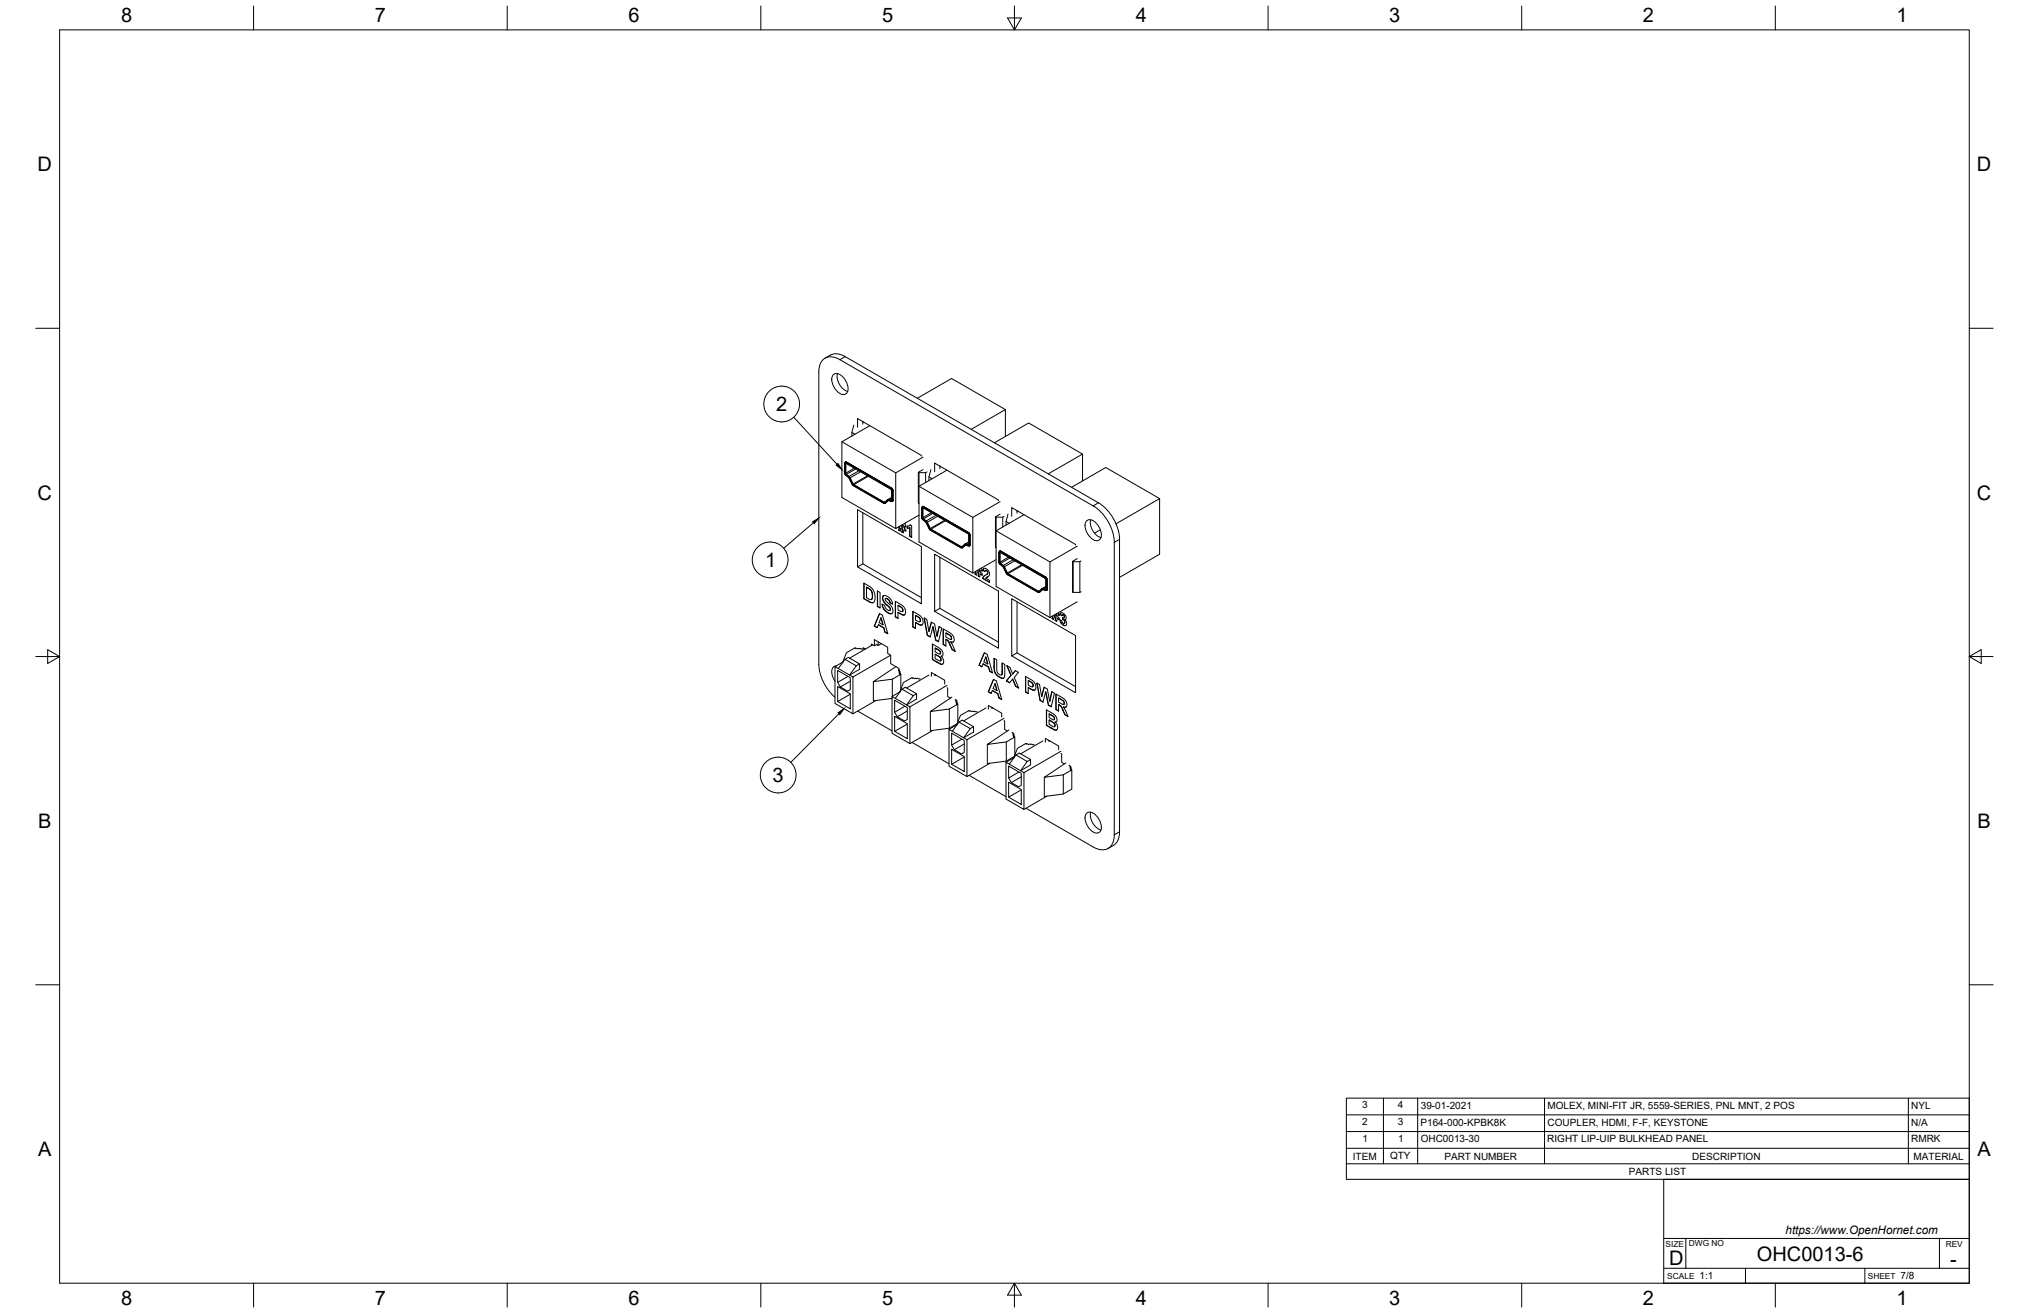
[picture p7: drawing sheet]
<svg xmlns="http://www.w3.org/2000/svg" width="864mm" height="559mm" viewBox="0 0 864 559" stroke-linecap="round" stroke-linejoin="round" font-family="sans-serif">
<!-- layer: Visible -->
<g fill="none" stroke="#000" stroke-width=".43">
<path d="M351.1 152.4a6.6 6.6 0 0 1 6-1.7l2.7 1.1 107.7 62.2a19.8 19.8 0 0 1 9 15.5v124.5a6.3 6.3 0 0 1-2.6 5.8M354.6 159.5a3.2 3.2 0 0 1 4.7 1.5 5.9 5.9 0 0 1 1.1 6.4 3.2 3.2 0 0 1-4.7-1.5 5.9 5.9 0 0 1-1.1-6.4zM356.4 159a7 7 0 0 0 4.4 7.6M357.5 153.1l107.8 62.2a19.8 19.8 0 0 1 9 15.5v124.5a5.5 5.5 0 0 1-4.8 6.4l-2-.3-2.2-.9-28.6-16.5M357.5 153.1a5.5 5.5 0 0 0-7.9 .9l-.8 1.9-.3 2.4v124.4a20.1 20.1 0 0 0 6.9 14.1M367.2 179.5v1M367.5 179.6l-.3 .1M390.4 169.5l14.6-8.4 22.9 13.2M358.3 188v23.7l23 13.2M359.6 196.8l.7-.1 19.2 11 .6 1.1-.1 4.5-.5 .2-1.4-.5-1.3 1.1-.6 .1-13.1-7.5-1.7-3.3-1.8-1.5zM360 197.2v4.2M360 197.1v.1"/>
<path d="M360 197.1l19.2 11.1 .3 .6v4.3l-1.8-.4-1.6 1.3-13-7.6-1.7-3.1-1.7-1.6v-4.4M360 197.1l-.3 .2M362.6 184l1.3 .8M363.4 180.9l-.8 3.1v1.6M365 181.8v-3.7l27.2 15.7v.3M370.2 181.2l-11.9 6.8 23 13.3M392.9 194.6l-11.6 6.7v23.6l9.9-5.7M392.9 199.9l-2 1.1v13.1l.3 .1M396.2 199.9l-.8 3.1v1.5M400 198.4v1.1M400.3 198.5l-.3 .1M413.3 182.7l14.6-8.4v11.4"/>
<path d="M423.2 188.4l14.6-8.4 23 13.3M360 201.4l1.8 2M361.8 203.4l1.3 2.6M363.1 206l13.4 7.8M367.2 218.2v21.8l25 14.3M376.8 214.1v.1M378 212.6l-.3 .1M378 212.6l1.5 .4M379.5 211.7l-1.5 .9M391.2 201.2v29.5l22.9 13.2M392.8 216.1v4.2M392.8 216.1h.1"/>
<path d="M394 201.2v4.1M394.5 200.9l-.5 .3-3.1-.2M395.4 203l1.3 .8M397.8 200.8v-3.7l27.2 15.7v.3M403 200.1l-11.8 6.9 22.9 13.2M425.7 213.5l-11.6 6.7v23.7l9.9-5.7M425.7 218.8l-2 1.2v13l.3 .2M427.4 219.8l-.6 .3-3.1-.1M429 218.8l-.8 3.1v1.6M430.6 219.7v-3.7l27.2 15.7v.3M432.9 217.3v1.1M433.1 217.5l-.2 .1"/>
<path d="M435.9 219.1l-11.9 6.8 22.9 13.2M446.2 201.7l14.6-8.4v11.4M456.1 207.4l14.5-8.4 23 13.2M367.2 240l-2.2 1.3v-24.4l27.2 15.7v24.3l-27.2-15.6M382.4 224.3l.5 .1M382.5 224.2l.4 .2-.3 1.2M382.6 225.6l.6 .4 .2-1.2 .8 .3-.3 1.2 .6 .4M382.6 225.6l.6 .3M382.8 224.5l-.3 1.1M383.4 224.8l.8 .3M383.7 223.5l-.2 .7 .7 .3M383.9 223.4l.5 .2"/>
<path d="M384 223.3l.5 .3-.3 .9 .3-.9M384.1 225.2l-.2 1.1M385.3 222.6l-.1 .8 .4 .2v.7l-.6-.3M385.6 226l-.8-.5-.3 1.3-.7-.4M385.6 224.2l-.6-.2-.1 .9 .7 .4v.8l-.9-.5M386.2 223.9v.8l1.1-.1v3.6l.7 .4M386.2 224.7l-.1-.8 .8-.1 .4-.4 .7 .3v5l-.8-.4M387.2 224.7l.1 3.5M387.3 224.6l-1.2 .2M387.4 223.4l-.4 .4M392.8 220.3l1.7 1.8 1.7 3.1M395.6 225.1l-1.4-2.9-1.7-1.5 .2-4.7 19.5 11.3 .1 4.8-1.4-.4"/>
<path d="M395.7 225.1l13.2 7.8 2-1.2M396.2 225.2l13.1 7.6M400 237.2v21.7l25 14.4M410.8 231.5l-.3 .2M410.8 231.5l1.5 .4M410.9 231.9h.1M411 231.9l1.7 .4M412.3 226.7l-19.2-11.1-.7 .2v4.9l1.7 1.6 1.8 3.3 13.2 7.6 .5-.1 1.3-1.2M412.3 226.7l.6 1-.2 4.6M412.3 230.7l-1.5 .8M424 220.1v29.5l22.9 13.2M425.6 239.9l1.5 1.3 1.4 2.9"/>
<path d="M425.6 235.1v4.2M425.6 239.2l1.8 1.8 1.6 3.2 13.1 7.5M425.6 235v.1M425.6 235l19.4 11.2 .1 4.8-1.7-.4-1.4 1.2M425.6 235l-.3 .2v4.2l.3 .5M426.8 220.1v4.2M428.2 221.9l1.4 .8M456.8 239.1v13M458.5 232.5l-11.6 6.6v23.7l11.6-6.7M458.5 237.7l-2 1.2v13.1l3.1 .1 .6-.3M459.6 239.1v13M460.2 238.7l-.6 .4-3.1-.2"/>
<path d="M462.4 221.7a3.2 3.2 0 0 1 4.7 1.5 5.9 5.9 0 0 1 1.1 6.4 3.2 3.2 0 0 1-4.7-1.5 5.9 5.9 0 0 1-1.1-6.4zM464.2 221.2a7 7 0 0 0 4.4 7.6M468.3 225.5l-2.5 1.4M475 222.9l18.6-10.7v23.7l-17.1 9.8M367.7 254.8v-6.6l3.2 1.9 1.2 1.8 .3 1.7v1.7l-.7 1.2h-.8M367.8 248.2v6.5l2.8 1.6 1.2 .1M367.8 254.7l2.2 1.3M368.8 250l1.6 .8M369.8 256.1l1.2 .4M370.3 250.9l.6 .5M370.8 251.5l.5 .8M371.2 254.7l-.3 .5 .5-1.1-.3-2.5-.7-.8-1.5-.9-.1 4.4 2.1 .9"/>
<path d="M371.2 252.3l.2 1.2M371.3 253.6v1.1M373.5 251.5v6.6l1.1 .6M373.5 258.1l-.1-6.6 1.2 .7v6.6l-1.2-.7M375.5 257.2l.6 2 1.8 1.5M375.6 254.5l.6 1.6M375.9 253.7l-.2 .7M376 253.6h1.1l1.8 1.1 .7 1.2 .3 1.2-1.1-.6M376.1 259.2l-.7-2.1 1.1 .5 .4 1.1 .6 .8 .9 .4 .5-.5M376.1 253.5l-.4 .9 .3 1.1 2.9 3.3 .1 .7-.3 .3M376.1 256.1l2.4 2.2M376.2 259.1l1.7 1.6 1.7 .4"/>
<path d="M376.9 254.7l.9 .2M376.9 254.7l1.2 .4 .8 1.4 1 .5M376.9 254.7l-.1 .1M377 254.7l-.3 .2 .2 .6 2.3 2.3 .7 1.2 .1 1.6-.4 .5-.6 .1M377.7 255l.8 .5M378.4 258.4l.5 .4M378.4 255.6l.5 .9M378.8 258.9l.2 .4M381.1 255.9v6.6l1.1 .6M382.2 257.7l1.8 1.1 .3 1.1a.81 .81 0 0 1-.7 .5 .81 .81 0 0 1-.8-.5l-.6-.3zM382.2 257.7l1.5 .8M383.6 258.5l.6 .5"/>
<path d="M384.1 259.1l.3 .6M384.3 259.8l-.1 .4M400 258.9l-2.2 1.3v-24.3l27.2 15.6v24.4l-27.2-15.7M415.1 244.3l.6 .5 .3-1.3 .7 .4-.3 1.2 .6 .3M415.1 244.3l.6 .4M415.2 243.2l-.2 1.2M415.3 243.1l-.2 1.2M415.9 243.6l.8 .3M416.1 242.7l.6 .6M416.5 244l-.1 1.1M416.8 242.3l.1 .1M416.9 242.3l-.2 1 .3-1"/>
<path d="M417.7 241.8l.4 1.3-.6-.3M418.1 244.7l-.8-.4-.3 1.2-.7-.3M418.1 243l-.6-.2-.2 .9 .8 .4v.7l-.9-.5M418.4 242.7l.8 .6 .1-.4 .4-.2 .7 .7a.85 .85 0 0 1-.6 1.2M418.5 242.7v-.6l.7-.2 1 .5 .7 .8 .2 1.6-1.6 1.2 1.7 1v.9l-2.9-1.7M418.5 245.4l-.1 .7M418.8 241.9l-.3 .8 .7 .5M419.2 244.9l-.8 1.2 2.8 1.7M419.4 242.8h.5M419.8 242.9l.5 .3M420.2 244.3l-1.5 1M420.2 243.3l.3 .5"/>
<path d="M420.3 243.8v.5M420.5 245.4l-.7 .4M428.5 244l13.5 7.8M432.9 256.1v21.8l24.9 14.3M442.5 252h-.1M443.6 250.5l1.5 .4M445.1 249.6l-1.8 1M445.7 246.7v4.1M445.7 246.7l-.6-1.1-19.2-11.1-.7 .2v4.9l1.8 1.7 1.5 3.1 13.2 7.7 .7-.1M445.7 250.8l-.4 .6-1.6-.5-1.2 1.1M367.4 276.2v-.5l.9 .5M367.8 275.9l-.8 .5-.7-.5-2.3 .1-.1-.3-3.6 2.1-1.6 4"/>
<path d="M370.9 274.8v-.7l1.3 .7M371.5 274.4l-9.9 5.7M372.1 266.4l1.2 .7 .6-1.2 2.3 1.3 .5 1.8 1.1 .6M372.2 266.4l2.2-5.3 1.2 .7 2.3 8-1.3-.8M373.4 274.2l-1.2 .6v-2.6l5.6 3.3v2.6l1.3 .7v3.6l3.5 2.1v.9M373.8 273.2v1.5M373.8 265.9l2.4 1.3M374.4 261.1l-2.2 5.3 1.2 .7M374.9 263l1 2.9-.8-3-.9 2.1 1.6 .9M375.1 273.9l-1.3 .8-.7-.4M376.1 267.3l.6 1.7M377.8 260.8l1.3 .4"/>
<path d="M379.1 278.8l-16.1 9.3M382.2 260.7l2.1 1M384.1 260.3h-.1M384.8 261.8l.6-1.1-.5-2.2-1-.9-2.9-1.7 .1 6.6M384.9 261.7h-.7M385 261.6l-.7 .1-2-1.1-.1 2.6-1.2-.7M388.6 260.2v6.6l1.1 .6M389.7 262l1.7 1 .4 1.2a.81 .81 0 0 1-.8 .5 .81 .81 0 0 1-.7-.5l-.6-.3zM389.7 265l2 1M389.7 262l1.5 .8M391.1 262.8l.5 .5M391.5 263.4l.3 .6"/>
<path d="M391.6 264.5l-.1 .1M391.7 264.1v.4M392.2 266.1l.5-.4 .2-.8-.6-2.1-.9-.9-2.9-1.7 .1 6.6M392.3 266h-.7M392.5 265.9l-.8 .1-1.9-1.1-.1 2.6-1.2-.7M393.4 263l1.4 7.3 1.1 .7M394.7 270.4l1.2 .7 1.3-4.4 1.1 5.7 1.2 .6M395.4 268.7l-.9-5.1-1.2-.6 1.5 7.3M396.5 264.8l-1.1 3.9 1-3.9 1.4 .7 1 5.3M397 274.2v6.4M397.1 266.8l1.2 5.6M398 275.9l1.8 .9"/>
<path d="M398 278.5l2.1 1.2M399.7 276.8l.5 .5M399.8 266.7l-1 4.1 .9-4.2 1.1 .7-1.4 5.8-1.2-.7M400 279.7l.5 .5M400.1 277.3l.3 .6M400.3 277.9l-.2 .4 .2-.7-.3-.7-2-1v1.5l2.1 .9M400.6 279.3l.6-.2 .2-.6-.6-1.8-3.9-2.6v6.6M401 279.2l-.4 .1 .8 1.1 .3 1.4-.7 .9M401.4 274.3l1.2 .7 .1-2.9 1.1 .9 1.5 3.4 1.2 .7M401.5 267.7v6.5l1.1 .6M402.6 269.5v1.6l2 1.1 .4-.5-.3-1-2.1-1.2 1.9 .9M402.6 272.2l.9 .5"/>
<path d="M403.4 272.7l.5 .5M403.8 273.2l1.5 3.2M404.3 270.5l.6 .4M404.6 273.2l.8 .2 .6-.4 .1-1.1-.4-1.3-1.1-1.1-3.2-1.8 .1 6.5M404.8 271l.2 .6M404.9 271.6v.4M405.8 273.2h-1.2l2 4.1-1.4-.8M419 277.8l-2.2 5.2 1.2 .7M419.5 279.7l1 2.8-.8-2.9-.9 2.1 1.5 .9M432.9 277.9l-2.3 1.2v-24.3l27.2 15.7v24.3l-27.2-15.7M447.9 263.2l.6 .5 .2-1.2 .8 .3-.3 1.2 .6 .4M447.9 263.2l.6 .4"/>
<path d="M448 262.2l-.2 1.1M448.1 262.1l-.2 1.1M448.7 262.5l.8 .3M448.9 261.7l.6 .5M449.3 262.9l-.1 1.1M449.6 261.3h.1M449.7 261.2l-.2 1 .2-.9M450.5 260.7l.3 1.3-.5-.3M450.8 263.6l-.7-.4-.3 1.3-.7-.4M450.8 261.9l-.5-.2-.2 .9 .7 .4v.8l-.8-.5M451.2 261.5l.8 .6a.56 .56 0 0 1 .6-.5 .56 .56 0 0 1 .5 .7l-.3 .7 .2-.4M451.3 263.9l.3 1.2 1.1 .9"/>
<path d="M451.4 260.9l-.1 .6M451.5 260.9l1 .1 1 1 .3 1.1-.6 .6M451.6 265.1l-.5-1.3 .9 .4 .3 .9 .7 .2M451.6 260.8l-.3 .7 .7 .5M451.7 265.1l1 .9 1 .2M452.2 263.5l.5 .1M452.4 262.9l-.1 .6 .6 .3 .4 .7-.3 .8 .2-.5M452.5 261.7l.5 .3M452.6 263.7l.5 .4M452.6 261.7h-.4M452.8 263l-.5-.2v.7M452.9 262.1l.2 .4"/>
<path d="M453 264.1l.3 .6M453.6 263.5l-.4 .2 .7 1v1.1l-.5 .5-.8-.2M355.4 283.7l7.6 4.4v15.7l-7.6-4.4zM356 283.4a2.6 2.6 0 0 0-1.8 3.9l1.2 2.6M356.5 292.2l5.4 3.1v6.4l-5.4-3.1zM356.5 285.3l5.4 3.1v5.1l-1.1 .7-3.1-1.8-1.2-2zM358.8 281.7l-3.4 2M359.6 280.6l1.5-.8 4.8 2.8M360.9 287.9l-4.4 2.5M361.9 295.5l-5.4 3.1M361.9 289.9l-4.2 2.5M364.4 283.4l1.5-.8v2.2l-4.3 2.5 2.8-3.9-4.8-2.8-2.8 3.9"/>
<path d="M371.7 290.1v8.2l8-1.1M372.8 298.1l-9.8 5.7M379.7 296.4l7.6 4.4v15.7l-7.6-4.4zM379.8 289.1v7.2M380.8 298l5.4 3.1v5.1l-1.2 .7-3.1-1.8-1.1-2zM381.3 283.7l-9.6 6.4 8.1-1M382.6 284.9l-.3 .3 .7 .4v.4M383 285.6l-.4 .2 .4 .3-.4 .2 .6 .4-.3 .2 .5 .1-3.6 2.1M383 286.1v.5M383.1 294.4l-3.4 2M383.2 286.7v.3M383.4 287v6.3"/>
<path d="M383.9 293.3l1.4-.8 4.8 2.8M388.7 296.1l1.4-.8v2.2l-4.2 2.5 2.8-3.9-4.8-2.8-2.8 3.9M391.6 288.9l-.4 .2-.7-.5-.4 .3-.4-.3-.4 .3-.7-.4-.3 .2-.1-.3-3.7 2.1-1.6 4M395.4 287.3l-9.5 5.5M396.4 287.9v-1.7l5.7 3.3v1.6M397 280.6l3.3 2h1M397 280.6l3.3 2M397.6 287.2l.7 .1M398 287.2v.2M400.2 282.6l.9 .1M400.3 280.2l.3 .6M400.5 280.8l-.2 .5 .3-.8-.5-.8-2.1-1.2v1.8l2.3 1"/>
<path d="M403.1 292.7l.3 .1v3.6l1.1 .7M403.1 291.7l-15.8 9.1M405.2 296.7l-9.2 6.1 8.1-1M406.9 297.6l-.4 .3 .7 .4v.4M407.2 298.3l-.4 .2 .5 .3-.5 .2 .7 .4-.4 .2 .6 .1-3.6 2.1M407.3 298.8v.5M407.5 299.4v.2M407.7 299.7v7.6M416.7 283.1l1.2 .7 .6-1.3 2.3 1.3 .5 1.8 1.1 .7M416.8 283l2.2-5.2 1.2 .7 2.3 7.9-1.3-.7M418.4 282.6l2.4 1.2M420.6 294.4l1.3 .7 .5-1.2 2.4 1.3 .4 1.8 1.2 .6"/>
<path d="M420.7 283.9l.6 1.7M420.7 294.4l2.2-5.3 1.2 .7 2.3 8-1.3-.7M422.3 293.9l2.5 1.3M422.9 289.1l-2.2 5.3 1.2 .7M423.2 280.2v4.3l.4 1.8 1.6 1.7 1.1 .5h.9M423.2 285.4l.4 .9M423.3 285.4l-.2-5.3 1.1 .7 .2 5.2 1.3 1.3h.5l.2-.4M423.5 291l.9 2.9-.8-3-.9 2.1 1.6 .9M423.5 286.4l.8 .9M424.2 287.3l1.4 .9M424.6 295.3l.6 1.7M425.4 288.3l1.3 .3"/>
<path d="M426.6 286.8l-.1-4.7 1.2 .7-.1 5.1-.4 .6-.6 .2M426.6 282.2v4.1l-.4 1M428.3 289.8l1.4 .8 1.4-1.6 1.3 3 1.2 .7M428.7 283.4l1.7 4-2 2.4 1.4 .7M430.3 287.5l-1.9 2.3M431 289.1l1.4 2.9M431 286.9l-1.1-2.8-1.4-.8 1.9 4.1M432.2 285.4l-1.2 1.5 1.1-1.5 1.4 .8-1.8 2.1 1.9 4.6-1.4-.8M436.6 288v6.4l1 .7M437.6 292.7l2.1 1M437.6 289.7l1.5 .8M439 290.5l.6 .5"/>
<path d="M439.5 291.1l.3 .6M439.5 292.2l-.3 .2-1.6-.9v-1.8l2 1.2 .2 .8-.4 .6M439.7 291.8v.4M440.2 293.8l.7-1.1-.6-2.1-1.1-1.1-2.7-1.6 .1 6.5M440.3 293.7h-.7M440.5 293.6l-.8 .1-2-1.1-.1 2.6-1.1-.7M441.4 290.7l1.4 7.3 1.1 .7M442.7 298.1l1.2 .7 1.3-4.4 1.1 5.7 1.1 .6M443.3 296.4l-.8-5.1-1.2-.6 1.5 7.3M444.5 292.5l-1.2 3.9 1.1-4 1.4 .8 1 5.3M445.1 294.5l1.2 5.6M447.7 294.4l-.9 4.1 .9-4.2 1.1 .7-1.4 5.8-1.2-.7"/>
<path d="M449.5 295.4v6.5l1.1 .6M450.6 299.9l.9 .5M450.6 297.1v1.7l2.2 1M452.3 298.2l.6 .4M452.4 298.1l-1.8-1 2.1 1.3 .3 1-.3 .4M452.8 298.7l.2 .6M452.9 299.3v.4M365.1 302.6l14.6 8.4M380.8 304.9l5.4 3.1v6.4l-5.4-3.1zM385.2 300.6l-4.4 2.5M386.2 308.2l-5.4 3.1M386.2 302.6l-4.3 2.5"/>
<path d="M388.2 316l15.7 9.1M396 302.8v8.2l8.1-1.1 3.3-1.9M397.1 310.8l-9.8 5.7M403.9 310.4l7.7 4.4v15.7l-7.7-4.4zM404.1 301.8v8.1M405 318.9l5.4 3.1v6.4l-5.4-3.1zM405 312l5.4 3.2v5l-1.1 .7-3.1-1.8-1.2-2zM407.4 308.4l-3.5 2M408.2 307.3l1.4-.8 4.8 2.8M409.4 314.6l-4.4 2.5M410.4 316.6l-4.2 2.5M413 310.1l1.4-.8v2.3l-4.3 2.4 2.9-3.9-4.8-2.8-2.9 3.9"/>
<path d="M415.9 302.9l-.4 .1-1.5-.4-.5 .3-.6-.4-.4 .2-.1-.3-3.6 2.1-1.6 4M419.7 301.3l-9.6 5.5M420.2 316.8v8.2l8.1-1.1 3.4-1.9M420.7 301.9v-1.7l5.6 3.3v1.6M421.9 301.2l.6 .1M422.3 301.2v.2M427.3 306.7l.3 .2v3.5l1.2 .7M427.3 305.7l-15.7 9.1M428.3 315.8v8.1M429.4 310.7l-9.2 6.1 8.1-1M431.1 311.7l-.3 .2 .7 .4v.4M431.5 312.3l-.4 .2 .5 .3-.5 .2 .7 .4-.4 .2 .5 .1-3.6 2.1"/>
<path d="M431.6 312.8v.5M431.8 313.4v.2M431.9 313.7v7.6M440.2 316.9l-.4 .2-1.6-.5-.4 .3-.7-.4-.3 .2-.1-.3-3.7 2.1-1.5 4M443.9 315.3l-9.5 5.5M444.9 315.9v-1.7l5.7 3.3v1.6M445.5 308.7l3.3 1.9h1M445.5 308.7l3.3 1.9M445.5 302.2v6.5M446.1 315.2l.7 .1M446.5 303.9l1.8 .9M446.5 306.5l2.1 1.2"/>
<path d="M446.6 315.2v.2M448.2 304.8l.5 .5M448.5 307.7l.5 .5M448.6 305.3l.3 .6M448.7 310.6l.9 .1M448.8 305.9l-.2 .4 .3-.4-.4-1-2-1v1.5l2.1 .9M448.9 308.3l.2 .5M449 308.8l-.2 .5 .3-.7-.5-.9-2.1-1.2v1.8l2.3 1M449.1 307.3l.6-.2 .2-.6-.6-1.8-3.9-2.6v6.6M449.4 302l1.2 .7v-2.8l.3 .1 .9 .7 1.5 3.4 1.2 .7M449.5 307.2l-.4 .1 .8 1.1 .3 1.2-.2 .8-.5 .3M451.4 300.4l.4 .4"/>
<path d="M451.6 319.7l-15.8 9.1M451.7 300.9l1.6 3.2M452.6 300.9l.8 .2 .6-.4 .1-1.1-.4-1.2-1.2-1.2-3.1-1.8 .1 6.5M453.8 300.9h-1.2l2 4.1-1.4-.8M410.4 322.2l-5.4 3.1M412.5 330l15.7 9M421.3 324.8l-9.7 5.7M428.2 324.4l7.6 4.4v15.7l-7.6-4.4zM429.3 332.9l5.4 3.1v6.4l-5.4-3.1zM429.3 326l5.4 3.1v5.1l-1.1 .7-3.2-1.8-1.1-2zM431.6 322.4l-3.4 2M432.4 321.3l1.4-.8 4.8 2.8"/>
<path d="M433.7 328.6l-4.4 2.5M434.7 336.2l-5.4 3.1M434.7 330.6l-4.3 2.5M437.2 324.1l1.4-.8v2.2l-4.2 2.5 2.8-3.9-4.8-2.8-2.8 3.9M445.6 338.8l-9.8 5.7M451.6 320.7l.3 .1v3.6l1.1 .7M452.6 329.8v8.1M453.7 324.7l-9.2 6.1 8.1-1M455.4 325.6l-.3 .3 .7 .4v.4M455.8 326.3l-.4 .2 .4 .3-.4 .2 .6 .4-.3 .2 .5 .1-3.6 2.1M455.8 326.8v.5M456 327.4v.3"/>
<path d="M456.2 327.7v8.1l-3.6 2.1-8.1 1.1v-8.2M462.4 346.2a3.2 3.2 0 0 1 4.7 1.4 5.9 5.9 0 0 1 1.1 6.4 3.2 3.2 0 0 1-4.7-1.5 5.9 5.9 0 0 1-1.1-6.3zM464.2 345.6a7 7 0 0 0 4.4 7.6M473.9 359.8l-2.3 1.3"/>
</g>
<!-- layer: Visible Narrow -->
<g fill="none" stroke="#000" stroke-width=".43">
<path d="M359.7 151.8l-2.2 1.3M359.5 197.2l.1 .1M359.6 197.3v4.2M359.8 196.7h.4M360 197.2l-.3 .1M360 197l19.2 11.1M360 197.1v.1M360 197l-.4 .3M360.2 196.7l19.1 11.1M360.2 196.7l-.2 .3M360.3 196.7h-.1M363.6 199.3l-3.9 2.2"/>
<path d="M364.2 199.6l-4.3 2.5M359.5 201.4l.1 .1M359.6 201.5l.4 .7M359.9 202.2l1.2 .9M361.1 203l.4 .5M361.1 203v.1M361.5 203.6l1.3 2.6M361.5 203.5l-.1 .1M362.8 206.2h-.1M362.8 206.2l.3 .4M363.1 206.6l13 7.5M363.1 206.6l.1 .1"/>
<path d="M365.5 200.4l-4.4 2.5M366.3 200.8l-4.8 2.7M369.2 202.5l-6.4 3.7M369.6 202.7l-6.5 3.8M376.1 214.1v.1M376.1 214.1h.3M376.4 214.1l.3 .1M376.7 214.2h.1M376.8 213.5l-.7 .5M376.8 214.1l-.1 .1M377.7 212.9l.5 .1M377.7 212.9l-1.3 1.2"/>
<path d="M377.7 212.9l.3 .1M378.1 213l-1.4 1.2M378.1 213h-.1M378.1 212.9l1.1 .4M379.2 208.1l.4 .7M379.3 213.3v.1M379.4 207.8l.6 1M379.4 207.8l-.2 .3M379.5 207.7l-.2 .1M379.5 213l-.3 .2M379.5 211.9l-1.4 .8M379.6 208.8v4.2l-.4 .3"/>
<path d="M379.6 213h.4M379.6 208.8h.4M380 213l-.2 .4M380 208.8l-.1 4.2M380 213h-.1M392.3 216.1l.1 .1M392.4 216.2v4.2M392.6 215.6l.4 .1M392.8 216l19.2 11M392.8 216.1l-.3 .2M392.8 216l-.4 .2M393 215.7l19.3 11"/>
<path d="M393 215.7l-.2 .3M393.1 215.6l-.1 .1M396.5 218.2l-4 2.3M397 218.5l-4.3 2.5M398.4 219.3l-4.5 2.6M399.1 219.7l-4.7 2.8M467.5 214l-2.2 1.3M392.3 220.3l.1 .1M392.4 220.4l.3 .7M392.7 221.1l1.2 .9M392.8 221.1v.1M393.9 222v.1"/>
<path d="M393.9 222l.4 .5M394.3 222.5l1.3 2.6M395.6 225.1l.3 .4M395.9 225.5l13 7.5M395.9 225.5l.1 .1M402 221.4l-6.4 3.7M402.4 221.6l-6.5 3.8M408.9 233l.1 .1M408.9 233h.3M409.2 233l.4 .1M409.6 233.1h-.1M409.6 232.5l-.7 .4"/>
<path d="M410.5 231.9l-1.3 1.1M410.5 231.8l.5 .1M410.5 231.8l.3 .1M410.9 231.9l-.1 .1M410.9 231.9l-1.4 1.2M410.9 231.8l1.2 .4M412.3 232l-.3 .1M412.3 230.9l-1.4 .8M412.4 227.8v4.2M412.4 231.9h.4M412.4 232l-.3 .4M412.8 227.8h-.4l-.4-.8 .2-.3 .6 1.1"/>
<path d="M412.8 232l-.2 .4M412.9 227.7l-.2 4.3M412.9 231.9l-.2 .1M425.2 235v.1M425.2 239.3v.1M425.2 235.2v4.2M425.2 239.4l.4 .6M425.4 234.6h.4M425.6 235.1l-.3 .1M425.6 234.9l19.2 11.1M425.6 235v.1M425.6 234.9l-.4 .3"/>
<path d="M425.8 234.6l19.2 11.1M425.8 234.6l-.1 .3M425.9 234.5l-.1 .1M429.3 237.1l-4 2.3M429.8 237.5l-4.2 2.4M431.2 238.3l-4.5 2.5M431.9 238.7l-4.7 2.7M476.5 229.6l-2.2 1.2M369.4 250.2l-.1 .1M377.5 257.5h-.1M382.9 257.9l-.1 .1M420.3 245.6h-.1"/>
<path d="M425.6 240.1l1.1 .8M425.6 240v.1M426.7 240.9l.4 .5M426.7 240.9l.1 .1M427.1 241.4l1.3 2.7M427.1 241.4h.1M428.4 244.1h.1M428.4 244.1l.3 .3M428.7 244.5l13 7.4M428.7 244.4l.1 .1M434.8 240.4l-6.3 3.7M435.2 240.6l-6.5 3.7"/>
<path d="M441.7 252l.1 .1M441.7 251.9h.4M442 252l.4 .1M442.4 252.1h-.1M442.4 251.4l-.7 .4M442.5 252l-.1 .1M443.3 250.8l.5 .1M443.3 250.8l-1.3 1.2M443.3 250.8l.4 .1M443.7 250.9l-1.3 1.2M443.7 250.9h.1M443.7 250.8l1.2 .4"/>
<path d="M444.8 246l.4 .7h.4M444.9 251.2l.1 .1M445 245.7l.6 1M445 245.7l-.2 .3M445.1 245.6l-.1 .1M445.1 250.9l-.2 .2M445.1 249.8l-1.4 .8M445.2 246.7v4.2M445.2 250.9h.4M445.2 250.9l-.3 .3M445.6 250.9l-.2 .4M445.7 246.7l-.1 4.2"/>
<path d="M445.7 250.8l-.1 .1M383.1 261.1h-.1M390.3 262.2l-.1 .1M390.5 265.4h-.1M398.8 276.2h-.1M399.1 279h-.2M402.9 272.3h-.1M403.6 269.9l-.1 .1M404.5 274.5l-.1 .1M398.9 281.8l-.1 .1M423.2 283.6l-.1 .1M426.6 285.7l-.1 .1"/>
<path d="M438.3 289.9l-.1 .1M438.5 293.1h-.1M450.9 300h-.1M451.6 297.6l-.1 .1M447.3 304.2h-.1M447.4 309.8l-.1 .1M447.6 307h-.1M452.5 302.2h-.1M476.5 354l-2.2 1.3"/>
</g>
<!-- layer: Border -->
<g fill="none" stroke="#000" stroke-width=".43">
<path d="M25.4 12.7h812.8v533.4h-812.8zM107.9 2.6v10.1M215.9 2.6v10.1M323.8 2.6v10.1M428.8 7.6h5.9l-2.9 5.1zM431.8 2.6v10.1M539.7 2.6v10.1M647.7 2.6v10.1M755.6 2.6v10.1M15.2 139.7h10.2M838.2 139.7h10.1M15.2 279.4h10.2"/>
<path d="M20.3 276.5l5.1 2.9-5.1 3zM838.2 279.4l5.1-2.9v5.9zM838.2 279.4h10.1M15.2 419.1h10.2M838.2 419.1h10.1M107.9 546.1v10.2M215.9 546.1v10.2M323.8 546.1v10.2M431.8 546.1l2.9 5.1h-5.9zM431.8 546.1v10.2M539.7 546.1v10.2M647.7 546.1v10.2"/>
<path d="M755.6 546.1v10.2"/>
</g>
<!-- layer: Parts Lists -->
<path d="M573 467.4h265.2v34.5h-265.2zM573 474.5h265.2M588.8 467.4v27.9M603.4 467.4v27.9M657.4 467.4v27.9M812.2 467.4v27.9M573 495.3h265.2M573 488.7h265.2M573 481.6h265.2" fill="none" stroke="#000" stroke-width=".43"/>
<!-- layer: Balloons -->
<g fill="none" stroke="#000" stroke-width=".43">
<path d="M337.8 177.6l18.5 20M346.2 222.5l-12.6 10.8M357.1 303.7l-20.5 20.7"/>
<circle cx="332.7" cy="171.9" r="7.6"/>
<circle cx="327.8" cy="238.3" r="7.6"/>
<circle cx="331.2" cy="329.9" r="7.6"/>
</g>
<path d="M355.9 198l.8-.7 1.7 2.6zM345.9 222.1l2.6-1.6-2 2.3zM356.7 303.4l2.5-1.8-1.8 2.5z" fill="#000" stroke="#000" stroke-width=".43"/>
<!-- layer: Titleblock -->
<path d="M708.1 501.9h130.1v44.2h-130.1zM708.1 539.8h130.1M708.1 527.1h130.1M717.5 527.1v12.7M742.9 539.8v6.3M793.7 539.8v6.3M825.5 527.1v12.7" fill="none" stroke="#000" stroke-width=".43"/>
<g font-size="8.5">
<text x="51.6" y="9.4">8</text>
<text x="159.5" y="9.4">7</text>
<text x="267.5" y="9.4">6</text>
<text x="375.4" y="9.3">5</text>
<text x="483.4" y="9.4">4</text>
<text x="591.3" y="9.4">3</text>
<text x="699.3" y="9.4">2</text>
<text x="807.2" y="9.4">1</text>
<text x="16" y="72.9">D</text>
<text x="841.4" y="72.9">D</text>
<text x="330.4" y="175">2</text>
<text x="16" y="212.6">C</text>
<text x="841.4" y="212.6">C</text>
<text x="325.7" y="241.4">1</text>
<text x="328.9" y="332.9">3</text>
<text x="16.2" y="352.3">B</text>
<text x="841.7" y="352.3">B</text>
<text x="16.2" y="492">A</text>
<text x="841.7" y="492">A</text>
<text x="710.4" y="538.4">D</text>
<text x="747.8" y="536.7">OHC0013-6</text>
<text x="830.1" y="538.8">-</text>
<text x="51.6" y="555.5">8</text>
<text x="159.5" y="555.5">7</text>
<text x="267.5" y="555.5">6</text>
<text x="375.4" y="555.4">5</text>
<text x="483.4" y="555.5">4</text>
<text x="591.3" y="555.5">3</text>
<text x="699.3" y="555.5">2</text>
<text x="807.2" y="555.5">1</text>
</g>
<text font-size="5" x="760" y="525.2">https://www.OpenHornet.com</text>
<g font-size="4.3">
<text x="579.8" y="471.7">3</text>
<text x="595" y="471.7">4</text>
<text x="604.7" y="472">39-01-2021</text>
<text x="658.6" y="472">MOLEX, MINI-FIT JR, 5559-SERIES, PNL MNT, 2 POS</text>
<text x="813.5" y="471.9">NYL</text>
<text x="579.8" y="478.8">2</text>
<text x="594.9" y="478.8">3</text>
<text x="604.6" y="479.1">P164-000-KPBK8K</text>
<text x="658.7" y="479.1">COUPLER, HDMI, F-F, KEYSTONE</text>
<text x="813.5" y="479.1">N/A</text>
<text x="579.9" y="485.9">1</text>
<text x="595.1" y="485.9">1</text>
<text x="604.7" y="486.2">OHC0013-30</text>
<text x="658.6" y="486.2">RIGHT LIP-UIP BULKHEAD PANEL</text>
<text x="813.4" y="486.2">RMRK</text>
<text x="575.8" y="493.5">ITEM</text>
<text x="591.7" y="493.4">QTY</text>
<text x="614.8" y="493.5">PART NUMBER</text>
<text x="720.3" y="493.5">DESCRIPTION</text>
<text x="814.5" y="493.5">MATERIAL</text>
<text x="693.3" y="500.1">PARTS LIST</text>
<text x="723.4" y="544.5">1:1</text>
<text x="809" y="544.5">7/8</text>
</g>
<g font-size="3.5">
<text x="708.9" y="530.9">SIZE</text>
<text x="718.9" y="530.5">DWG NO</text>
<text x="828.2" y="530.9">REV</text>
<text x="709.6" y="544.2">SCALE</text>
<text x="795" y="544.2">SHEET</text>
</g>
</svg>
